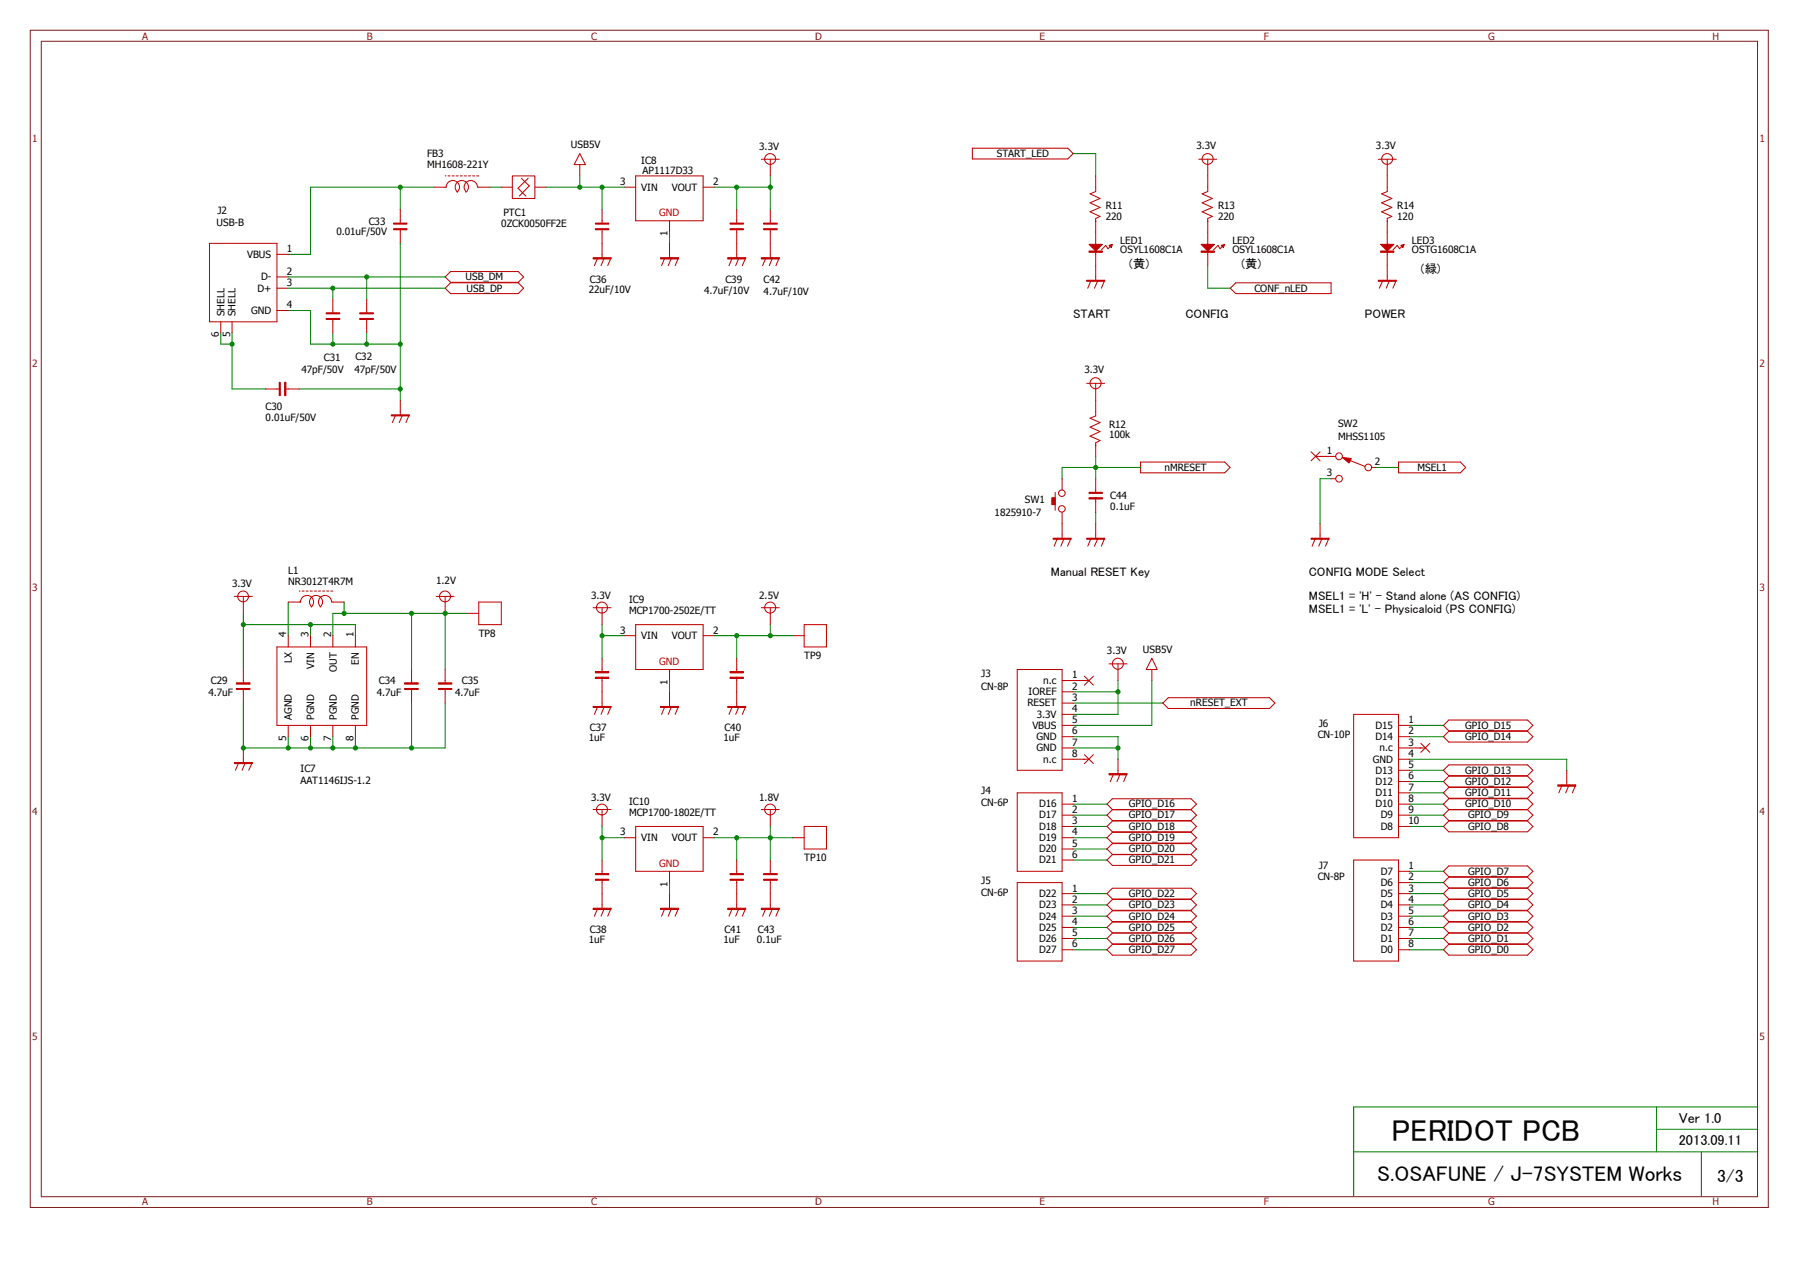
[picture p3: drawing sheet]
<svg xmlns="http://www.w3.org/2000/svg" width="297mm" height="210mm" viewBox="0 0 297 210" stroke-linecap="round" stroke-linejoin="round" font-family="sans-serif">
<path d="M5 5h286.9v194.3h-286.9zM6.8 6.8h283.4v190.8h-283.4z" fill="none" stroke="#802020" stroke-width=".17"/>
<g fill="none" stroke="#008000" stroke-width=".17">
<path d="M66.1 30.9v3.7M71.6 30.9h-20.3v11.1h-3.7M80.9 30.9h1.9M90.2 30.9h12.9M95.7 29v1.9M99.4 30.9v3.7M110.5 38.3v1.9M117.9 30.9h9.3M121.6 30.9v3.7M127.2 29v5.6M177.2 25.4h3.7v3.6M36.4 54.9v1.9h1.9"/>
<path d="M38.3 54.9v9.3h5.6M47.6 51.3h3.7v5.5h14.8M47.6 47.6h25.9M47.6 45.7h25.9M54.9 47.6v1.8M54.9 54.9v1.9M60.5 45.7v3.7M60.5 54.9v1.9M66.1 40.2v25.9M199.4 43.9v3.7h3.7M49.4 64.2h16.7M180.9 75.4v3.6"/>
<path d="M188.3 77.2h-13v1.8M219.8 79h-1.9v7.4M227.2 77.2h3.7M47.6 99.4v5.5M56.8 99.4v1.9M180.9 84.6v1.8M40.2 116.1v7.4h33.3v-7.4M40.2 103.1h18.5v1.8M40.2 101.3v9.2M51.3 103.1v1.8M67.9 101.3v9.2M67.9 116.1v7.4"/>
<path d="M73.5 101.3v9.2M77.2 101.3h-22.3v3.6M99.4 103.1v5.6M99.4 104.9h3.7M110.5 112.4v1.8M117.9 104.9h13M121.6 104.9v3.8M127.2 103.1v1.8M177.2 114.2h7.4M177.2 116.1h14.8M184.6 112.4v5.5h-7.4M190.2 112.4v7.4h-13"/>
<path d="M232.7 119.8h5.6M47.6 121.6v1.9M51.3 121.6v1.9M54.9 121.6v1.9M58.7 121.6v1.9M99.4 136.4v5.6M99.4 138.3h3.7M117.9 138.3h13M121.6 138.3v3.7M127.2 136.4v5.6M177.2 121.6h7.4v3.7M177.2 123.5h7.4"/>
<path d="M177.2 132.8h5.6M177.2 134.6h5.6M177.2 136.4h5.6M177.2 138.3h5.6M232.7 121.6h5.6M232.7 132.8h5.6M232.7 134.6h5.6M232.7 136.4h5.6M232.7 127.2h5.6M232.7 129h5.6M232.7 130.9h5.6M232.7 125.3h26v1.9"/>
<path d="M110.5 145.7v1.8M177.2 140.2h5.6M177.2 142h5.6M177.2 147.5h5.6M177.2 149.4h5.6M177.2 151.3h5.6M177.2 153.1h5.6M177.2 154.9h5.6M177.2 156.8h5.6M232.7 147.5h5.6M232.7 149.4h5.6M232.7 151.3h5.6"/>
<path d="M232.7 153.1h5.6M232.7 154.9h5.6M232.7 156.8h5.6M232.7 143.8h5.6M232.7 145.7h5.6M223.5 190.2h66.6M273.5 182.8v7.4M273.5 186.4h16.6M280.9 190.2v7.3M290.1 182.8h-66.6v14.7"/>
</g>
<g fill="none" stroke="#c00000" stroke-width=".17">
<path d="M66.1 34.6v2.2M66.1 37.8v2.4M71.6 30.9h2.1M73.7 30.9a1.09 1.09 0 0 1 1.5-1 1.09 1.09 0 0 1 .3 1.8M75.5 31.7a1.08 1.08 0 0 1 0-1.6 1.08 1.08 0 0 1 1.5 .1 1.08 1.08 0 0 1-.1 1.5M78.8 30.9a1.09 1.09 0 0 0-1.5-1 1.09 1.09 0 0 0-.3 1.8M78.9 30.9h2M82.8 30.9h1.8M84.6 29h3.7v3.8h-3.7zM86.1 29.4l1.3 1.3-1.7 1.7M87.2 29.4l-1.7 1.7 1.3 1.3M88.3 30.9h1.9"/>
<path d="M95.7 25.4l.9 1.8h-1.8zM95.7 27.2v1.8M99.4 34.6v2.2M99.4 37.8v4.7M103.1 30.9h1.8M104.9 29h11.2v7.4h-11.2zM110.5 36.4v1.9M116.1 30.9h1.8M121.6 34.6v2.2M121.6 37.8v4.7M125.7 26.3h3M127.2 26.3v2.7"/>
<path d="M127.2 34.6v2.2M127.2 37.8v4.7M160.5 24.5h15.8l.9 .9-.9 .8h-15.8zM180.9 29v2.6l-.9 .4 1.6 .8-1.6 .7 1.6 .7-1.6 .8 1.6 .7-.7 .4v4.2M197.9 26.3h3M199.4 26.3v5.3l-.9 .4 1.7 .8-1.7 .7 1.7 .7-1.7 .8 1.7 .7-.8 .4v4.2M227.5 26.3h3M229 26.3v5.3l-.9 .4 1.7 .8-1.7 .7 1.7 .7-1.7 .8 1.7 .7-.8 .4v4.2M34.6 40.2h11.1v12.9h-11.1zM36.4 53.1v1.8M38.3 53.1v1.8M45.7 42h1.9"/>
<path d="M45.7 45.7h1.9M45.7 51.3h1.9M45.7 47.6h1.9M54.9 49.4v2.2M54.9 52.6v2.3M60.5 49.4v2.2M60.5 52.6v2.3M73.5 47.6l.9-.9h11.2l.8 .9-.8 .9h-11.2zM74.4 44.8h11.2l.8 .9-.8 .9h-11.2l-.9-.9zM98.7 42.5l-.6 1.4M99.8 42.5l-.6 1.4M100.9 42.5l-.6 1.4"/>
<path d="M109.8 42.5l-.6 1.4M110.5 40.2v2.3M110.9 42.5l-.6 1.4M112 42.5l-.5 1.4M120.9 42.5l-.5 1.4M122 42.5l-.5 1.4M123.1 42.5l-.5 1.4M126.4 42.5l-.5 1.4M127.6 42.5l-.6 1.4M128.7 42.5l-.6 1.4M180.1 46.3l-.5 1.3M180.9 41.7v4.6"/>
<path d="M181.3 46.3l-.6 1.3M182.4 46.3l-.6 1.3M183.5 40.5l-.6 .6-.4-.6-.7 .8M199.4 41.7v2.2M202 40.5l-.6 .6-.3-.6-.8 .8M203.1 47.6l.9-.9h15.8v1.8h-15.8zM228.3 46.3l-.6 1.3M229 41.7v4.6M229.4 46.3l-.5 1.3M230.5 46.3l-.5 1.3M231.6 40.5l-.5 .6-.4-.6-.7 .8M43.9 64.2h2.4"/>
<path d="M47.2 64.2h2.2M65.3 68.5l-.5 1.3M66.1 66.1v2.4M66.5 68.5l-.6 1.3M67.6 68.5l-.6 1.3M175.3 79v1.9M179.4 63.3h3M180.9 63.3v5.4l-.9 .3 1.6 .8-1.6 .7 1.6 .7-1.6 .8 1.6 .7-.7 .4v2.3M180.9 79v2.3M188.3 76.3h13.9l.9 .9-.9 .9h-13.9zM216.5 74.6l1.4 1.5M217.2 75.4h3.3"/>
<path d="M217.9 74.6l-1.4 1.5M219.8 79h.7M221.6 75.5l3.7 1.5M226.4 77.2h.8M230.9 76.3h10.2l.9 .9-.9 .9h-10.2zM38.7 98.5h3M40.2 98.5v2.8M47.6 99.4h2M49.6 99.4a1.08 1.08 0 0 1 1.5-1 1.08 1.08 0 0 1 .3 1.8M54.7 99.4a1.08 1.08 0 0 0-1.5-1 1.08 1.08 0 0 0-.3 1.7M54.8 99.4h2M72 98.5h3"/>
<path d="M73.5 98.5v2.8M79 99.4h3.8v3.7h-3.8zM174.2 81.3v2.9M174.6 88.9l-.6 1.3M175.3 84.6v4.3M175.7 88.9l-.6 1.3M176.8 88.9l-.6 1.3M180.1 88.9l-.5 1.3M180.9 82.2v2.4M180.9 86.4v2.5M181.3 88.9l-.6 1.3M182.4 88.9l-.6 1.3"/>
<path d="M217.2 88.9l-.6 1.3M217.9 86.4v2.5M218.3 88.9l-.6 1.3M219.4 88.9l-.6 1.3M40.2 110.5v2.2M40.2 113.7v2.4M45.7 106.8h14.8v13h-14.8zM47.6 104.9v1.9M47.6 119.8v1.8M51.3 104.9v1.9M51.3 119.8v1.8M51.5 100.2a1.08 1.08 0 0 1-.1-1.6 1.08 1.08 0 0 1 1.6 .1 1.08 1.08 0 0 1-.1 1.5"/>
<path d="M54.9 104.9v1.9M54.9 119.8v1.8M58.7 104.9v1.9M58.7 119.8v1.8M67.9 110.5v2.2M67.9 113.7v2.4M73.5 110.5v2.2M73.5 113.7v2.4M77.2 101.3h1.8M97.9 100.3h3M98.7 116.6l-.6 1.3M99.4 100.3v2.8"/>
<path d="M99.4 108.7v2.2M99.4 111.8v4.8M99.8 116.6l-.6 1.3M100.9 116.6l-.6 1.3M103.1 104.9h1.8M104.9 103.1h11.2v7.4h-11.2zM109.8 116.6l-.6 1.3M110.5 110.5v1.9M110.5 114.2v2.4M110.9 116.6l-.6 1.3M112 116.6l-.5 1.3M116.1 104.9h1.8"/>
<path d="M120.9 116.6l-.5 1.3M121.6 108.7v2.2M121.6 111.8v4.8M122 116.6l-.5 1.3M123.1 116.6l-.5 1.3M125.7 100.3h3M127.2 100.3v2.8M130.9 104.9h1.9M132.8 103.1h3.6v3.7h-3.6zM167.9 110.5h7.4v16.7h-7.4zM175.3 112.4h4.5M175.3 114.2h1.9"/>
<path d="M175.3 117.9h1.9M175.3 119.8h1.9M175.3 116.1h1.9M179 111.6l1.5 1.5M180.5 111.6l-1.5 1.5M183.1 109.6h3M184.6 109.6v2.8M190.2 108.7l.9 1.8h-1.9zM190.2 110.5v1.9M192.9 115.2h16.7l.9 .9-.9 .9h-16.7l-.9-.9zM223.5 117.9h7.4v20.4h-7.4zM230.9 119.8h1.8"/>
<path d="M238.3 119.8l.9-.9h13l.9 .9-.9 .8h-13zM39.4 125.9l-.5 1.3M40.2 123.5v2.4M40.5 125.9l-.5 1.3M41.7 125.9l-.6 1.3M97.9 133.6h3M99.4 133.6v2.8M103.1 138.3h1.8M104.9 136.4h11.2v7.4h-11.2zM116.1 138.3h1.8M125.7 133.6h3M127.2 133.6v2.8"/>
<path d="M130.9 138.3h1.9M132.8 136.4h3.6v3.8h-3.6zM167.9 130.9h7.4v12.9h-7.4zM175.3 125.3h4.5M175.3 121.6h1.9M175.3 123.5h1.9M175.3 132.8h1.9M175.3 134.6h1.9M175.3 136.4h1.9M175.3 138.3h1.9M179 124.6l1.5 1.5M180.5 124.6l-1.5 1.5"/>
<path d="M182.8 132.8l.8-.9h13l.9 .9-.9 .8h-13zM182.8 134.6l.8-.9h13l.9 .9-.9 .9h-13zM182.8 136.4l.8-.8h13l.9 .8-.9 .9h-13zM182.8 138.3l.8-.9h13l.9 .9-.9 .9h-13zM183.9 127.7l-.6 1.3M184.6 125.3v2.4M185 127.7l-.6 1.3M186.1 127.7l-.6 1.3M230.9 125.3h1.8M230.9 121.6h1.8M230.9 123.5h4.4M230.9 127.2h1.8"/>
<path d="M230.9 132.8h1.8M230.9 134.6h1.8M230.9 136.4h1.8M230.9 130.9h1.8M230.9 129h1.8M234.6 122.7l1.5 1.5M236.1 122.7l-1.5 1.5M238.3 132.8l.9-.9h13l.9 .9-.9 .8h-13zM238.3 134.6l.9-.9h13l.9 .9-.9 .9h-13zM238.3 136.4l.9-.8h13l.9 .8-.9 .9h-13zM238.3 129l.9-.9h13l.9 .9-.9 .9h-13zM238.3 130.9l.9-.9h13l.9 .9-.9 .9h-13z"/>
<path d="M238.3 127.2l.9-.9h13l.9 .9-.9 .9h-13zM238.3 121.6l.9-.9h13l.9 .9-.9 .9h-13zM257.9 129.6l-.6 1.3M258.7 127.2v2.4M259 129.6l-.5 1.3M260.1 129.6l-.5 1.3M98.7 149.9l-.6 1.4M99.4 142v2.2M99.4 145.2v4.7M99.8 149.9l-.6 1.4M100.9 149.9l-.6 1.4M109.8 149.9l-.6 1.4"/>
<path d="M110.5 143.8v1.9M110.5 147.5v2.4M110.9 149.9l-.6 1.4M112 149.9l-.5 1.4M120.9 149.9l-.5 1.4M121.6 142v2.2M121.6 145.2v4.7M122 149.9l-.5 1.4M123.1 149.9l-.5 1.4M126.4 149.9l-.5 1.4M127.2 142v2.2M127.2 145.2v4.7"/>
<path d="M127.6 149.9l-.6 1.4M128.7 149.9l-.6 1.4M167.9 145.7h7.4v13h-7.4zM175.3 140.2h1.9M175.3 142h1.9M175.3 147.5h1.9M175.3 149.4h1.9M175.3 151.3h1.9M175.3 153.1h1.9M175.3 154.9h1.9M175.3 156.8h1.9M182.8 147.5l.8-.9h13l.9 .9-.9 .9h-13z"/>
<path d="M182.8 153.1l.8-.9h13l.9 .9-.9 .9h-13zM182.8 140.2l.8-.9h13l.9 .9-.9 .9h-13zM182.8 154.9l.8-.8h13l.9 .8-.9 .9h-13zM182.8 142l.8-.9h13l.9 .9-.9 .9h-13zM182.8 149.4l.8-.9h13l.9 .9-.9 .9h-13zM182.8 151.3l.8-.9h13l.9 .9-.9 .8h-13zM182.8 156.8l.8-.9h13l.9 .9-.9 .9h-13zM223.5 142h7.4v16.7h-7.4zM230.9 143.8h1.8M230.9 147.5h1.8M230.9 149.4h1.8M230.9 151.3h1.8"/>
<path d="M230.9 153.1h1.8M230.9 154.9h1.8M230.9 156.8h1.8M230.9 145.7h1.8M238.3 147.5l.9-.9h13l.9 .9-.9 .9h-13zM238.3 149.4l.9-.9h13l.9 .9-.9 .9h-13zM238.3 151.3l.9-.9h13l.9 .9-.9 .8h-13zM238.3 153.1l.9-.9h13l.9 .9-.9 .9h-13zM238.3 154.9l.9-.8h13l.9 .8-.9 .9h-13zM238.3 156.8l.9-.9h13l.9 .9-.9 .9h-13zM238.3 143.8l.9-.8h13l.9 .8-.9 .9h-13zM238.3 145.7l.9-.9h13l.9 .9-.9 .9h-13z"/>
<circle cx="127.2" cy="26.3" r=".9"/>
<circle cx="199.4" cy="26.3" r=".9"/>
<circle cx="229" cy="26.3" r=".9"/>
<circle cx="180.9" cy="63.3" r=".91"/>
<circle cx="221.1" cy="75.3" r=".56"/>
<circle cx="221.1" cy="79" r=".55"/>
<circle cx="225.9" cy="77.2" r=".55"/>
<circle cx="40.1" cy="98.5" r=".89"/>
<circle cx="73.5" cy="98.5" r=".9"/>
<circle cx="175.3" cy="81.4" r=".54"/>
<circle cx="175.3" cy="84" r=".54"/>
<circle cx="99.4" cy="100.3" r=".91"/>
<circle cx="127.1" cy="100.3" r=".91"/>
<circle cx="184.6" cy="109.6" r=".91"/>
<circle cx="99.4" cy="133.7" r=".9"/>
<circle cx="127.2" cy="133.7" r=".9"/>
</g>
<g fill="#c00000" stroke="#c00000" stroke-width=".17">
<path d="M64.6 68.5h3v.2h-3z"/>
<path d="M120.1 42.5h3v.3h-3z"/>
<path d="M125.7 42.5h3v.3h-3z"/>
<path d="M109.1 42.5h2.9v.3h-2.9z"/>
<path d="M97.9 42.5h3v.3h-3z"/>
<path d="M98.3 36.8h2.2v.2h-2.2z"/>
<path d="M98.3 37.8h2.2v.1h-2.2z"/>
<path d="M179.4 46.3h3v.1h-3z"/>
<path d="M173.9 88.9h2.9v.1h-2.9z"/>
<path d="M179.4 88.9h3v.1h-3z"/>
<path d="M179.8 81.3h2.2v.1h-2.2z"/>
<path d="M179.8 82.2h2.2v.2h-2.2z"/>
<path d="M216.5 88.9h2.9v.1h-2.9z"/>
<path d="M183.1 127.7h3v.2h-3z"/>
<path d="M257.2 129.6h2.9v.2h-2.9z"/>
<path d="M109.1 116.6h2.9v.2h-2.9z"/>
<path d="M97.9 116.6h3v.2h-3z"/>
<path d="M98.3 110.9h2.2v.2h-2.2z"/>
<path d="M98.3 111.8h2.2v.2h-2.2z"/>
<path d="M120.1 116.6h3v.2h-3z"/>
<path d="M120.5 110.9h2.2v.2h-2.2z"/>
<path d="M120.5 111.8h2.2v.2h-2.2z"/>
<path d="M109.1 149.9h2.9v.3h-2.9z"/>
<path d="M97.9 149.9h3v.3h-3z"/>
<path d="M98.3 144.2h2.2v.2h-2.2z"/>
<path d="M98.3 145.2h2.2v.1h-2.2z"/>
<path d="M120.1 149.9h3v.3h-3z"/>
<path d="M120.5 144.2h2.2v.2h-2.2z"/>
<path d="M120.5 145.2h2.2v.1h-2.2z"/>
<path d="M125.7 149.9h3v.3h-3z"/>
<path d="M126.1 144.2h2.2v.2h-2.2z"/>
<path d="M126.1 145.2h2.2v.1h-2.2z"/>
<path d="M39 112.7h2.3v.2h-2.3z"/>
<path d="M39 113.7h2.3v.1h-2.3z"/>
<path d="M66.8 112.7h2.2v.2h-2.2z"/>
<path d="M66.8 113.7h2.2v.1h-2.2z"/>
<path d="M72.4 112.7h2.2v.2h-2.2z"/>
<path d="M72.4 113.7h2.2v.1h-2.2z"/>
<path d="M38.7 125.9h3v.2h-3z"/>
<path d="M47 63.1h.2v2.2h-.2z"/>
<path d="M46.1 63.1h.2v2.2h-.2z"/>
<path d="M65 36.8h2.2v.2h-2.2z"/>
<path d="M65 37.8h2.2v.1h-2.2z"/>
<path d="M59.4 51.6h2.2v.2h-2.2z"/>
<path d="M59.4 52.6h2.2v.1h-2.2z"/>
<path d="M53.8 51.6h2.3v.2h-2.3z"/>
<path d="M53.8 52.6h2.3v.1h-2.3z"/>
<path d="M120.5 36.8h2.2v.2h-2.2z"/>
<path d="M120.5 37.8h2.2v.1h-2.2z"/>
<path d="M126.1 36.8h2.2v.2h-2.2z"/>
<path d="M126.1 37.8h2.2v.1h-2.2z"/>
<path d="M173.7 82.2h.5v1.1h-.5z"/>
<path d="M221.6 75.5l1.5 .2-.4 .8z"/>
<path d="M227.5 46.3h3v.1h-3z"/>
<path d="M179.8 40.3h2.2l-1.1 1.1z"/>
<path d="M179.8 41.4h2.2v.3h-2.2z"/>
<path d="M183.1 40.5l.5-.2-.1 .6z"/>
<path d="M198.3 40.3h2.2l-1.1 1.1z"/>
<path d="M198.3 41.4h2.2v.3h-2.2z"/>
<path d="M201.6 40.5l.6-.2-.2 .6z"/>
<path d="M227.9 40.3h2.2l-1.1 1.1z"/>
<path d="M227.9 41.4h2.2v.3h-2.2z"/>
<path d="M231.3 40.5l.5-.2-.2 .6z"/>
</g>
<path d="M79 29h-5.5M54.9 97.6h-5.5" fill="none" stroke="#c00000" stroke-width=".17" stroke-dasharray=".3 .3"/>
<g fill="#008000" stroke="#008000" stroke-width=".17">
<circle cx="66.1" cy="30.9" r=".34"/>
<circle cx="54.9" cy="47.6" r=".34"/>
<circle cx="60.5" cy="45.7" r=".34"/>
<circle cx="54.9" cy="56.8" r=".34"/>
<circle cx="60.5" cy="56.8" r=".34"/>
<circle cx="66.1" cy="56.8" r=".34"/>
<circle cx="38.3" cy="56.8" r=".34"/>
<circle cx="66.1" cy="64.2" r=".34"/>
<circle cx="121.6" cy="30.9" r=".34"/>
<circle cx="127.2" cy="30.9" r=".34"/>
<circle cx="99.4" cy="30.9" r=".34"/>
<circle cx="95.7" cy="30.9" r=".34"/>
<circle cx="180.9" cy="77.2" r=".34"/>
<circle cx="184.6" cy="123.5" r=".34"/>
<circle cx="184.6" cy="114.2" r=".34"/>
<circle cx="99.4" cy="104.9" r=".34"/>
<circle cx="121.6" cy="104.9" r=".34"/>
<circle cx="127.2" cy="104.9" r=".34"/>
<circle cx="99.4" cy="138.3" r=".34"/>
<circle cx="121.6" cy="138.3" r=".34"/>
<circle cx="127.2" cy="138.3" r=".34"/>
<circle cx="51.3" cy="123.5" r=".34"/>
<circle cx="54.9" cy="123.5" r=".34"/>
<circle cx="47.6" cy="123.5" r=".34"/>
<circle cx="40.2" cy="123.5" r=".34"/>
<circle cx="51.3" cy="103.1" r=".34"/>
<circle cx="40.2" cy="103.1" r=".34"/>
<circle cx="56.8" cy="101.3" r=".34"/>
<circle cx="58.7" cy="123.5" r=".34"/>
<circle cx="67.9" cy="123.5" r=".34"/>
<circle cx="67.9" cy="101.3" r=".34"/>
<circle cx="73.5" cy="101.3" r=".34"/>
</g>
<text font-size="5" x="229.8" y="188.3">PERIDOT PCB</text>
<text font-size="3.5" x="227.4" y="195">S.OSAFUNE / J-7SYSTEM Works</text>
<text font-size="2.9" x="283.5" y="195.1">3/3</text>
<g font-size="2.4">
<text x="277.2" y="185.4">Ver 1.0</text>
<text x="277.2" y="189.1">2013.09.11</text>
</g>
<g font-size="2">
<text x="186.4" y="44.3">(黄)</text>
<text x="204.9" y="44.3">(黄)</text>
<text x="234.6" y="45">(緑)</text>
<text x="177.2" y="52.5">START</text>
<text x="195.7" y="52.5">CONFIG</text>
<text x="225.3" y="52.5">POWER</text>
<text x="173.5" y="95">Manual RESET Key</text>
<text x="216.1" y="95">CONFIG MODE Select</text>
<text x="216.1" y="99.1">MSEL1 = 'H' - Stand alone (AS CONFIG)</text>
<text x="216.1" y="101.1">MSEL1 = 'L' - Physicaloid (PS CONFIG)</text>
</g>
<g font-size="1.7" fill="#802020">
<text x="23.5" y="6.6">A</text>
<text x="60.5" y="6.6">B</text>
<text x="97.6" y="6.6">C</text>
<text x="134.6" y="6.6">D</text>
<text x="171.6" y="6.6">E</text>
<text x="208.7" y="6.6">F</text>
<text x="245.7" y="6.6">G</text>
<text x="282.7" y="6.6">H</text>
<text x="5.3" y="23.5">1</text>
<text x="290.5" y="23.5">1</text>
<text x="5.3" y="60.5">2</text>
<text x="290.5" y="60.5">2</text>
<text x="5.3" y="97.6">3</text>
<text x="290.5" y="97.6">3</text>
<text x="5.3" y="134.6">4</text>
<text x="290.5" y="134.6">4</text>
<text x="5.3" y="171.6">5</text>
<text x="290.5" y="171.6">5</text>
<text x="23.5" y="199">A</text>
<text x="60.5" y="199">B</text>
<text x="97.6" y="199">C</text>
<text x="134.6" y="199">D</text>
<text x="171.6" y="199">E</text>
<text x="208.7" y="199">F</text>
<text x="245.7" y="199">G</text>
<text x="282.7" y="199">H</text>
</g>
<g font-size="1.7">
<text x="70.5" y="27.8">MH1608-221Y</text>
<text x="70.5" y="25.9">FB3</text>
<text x="94.2" y="24.4">USB5V</text>
<text x="105.9" y="27">IC8</text>
<text x="106.1" y="28.7">AP1117D33</text>
<text x="125.3" y="24.8">3.3V</text>
<text x="164.5" y="25.9">START_LED</text>
<text x="197.5" y="24.6">3.3V</text>
<text x="227.2" y="24.6">3.3V</text>
<text x="35.9" y="35.3">J2</text>
<text x="83.1" y="35.7">PTC1</text>
<text x="102.4" y="30.5">3</text>
<text x="105.9" y="31.5">VIN</text>
<text x="110.9" y="31.5">VOUT</text>
<text x="117.7" y="30.5">2</text>
<text x="182.5" y="34.6">R11</text>
<text x="201.1" y="34.6">R13</text>
<text x="230.7" y="34.6">R14</text>
<text x="35.7" y="37.4">USB-B</text>
<text x="47.4" y="41.7">1</text>
<text x="55.5" y="38.9">0.01uF/50V</text>
<text x="60.9" y="37.2">C33</text>
<text x="82.8" y="37.5">0ZCK0050FF2E</text>
<text x="110.2" y="39" transform="rotate(-90 110.2 39)">1</text>
<text x="182.5" y="36.3">220</text>
<text x="185" y="41.8">OSYL1608C1A</text>
<text x="185" y="40.3">LED1</text>
<text x="201.1" y="36.3">220</text>
<text x="203.5" y="41.8">OSYL1608C1A</text>
<text x="203.5" y="40.3">LED2</text>
<text x="230.7" y="36.3">120</text>
<text x="233.1" y="41.8">OSTG1608C1A</text>
<text x="233.1" y="40.3">LED3</text>
<text x="40.8" y="42.5">VBUS</text>
<text x="43.1" y="46.3">D-</text>
<text x="47.4" y="45.3">2</text>
<text x="47.4" y="47.2">3</text>
<text x="76.8" y="46.3">USB_DM</text>
<text x="97.4" y="46.7">C36</text>
<text x="119.8" y="46.7">C39</text>
<text x="126.1" y="46.7">C42</text>
<text x="37" y="52.2" transform="rotate(-90 37 52.2)">SHELL</text>
<text x="38.9" y="52.2" transform="rotate(-90 38.9 52.2)">SHELL</text>
<text x="41.5" y="51.8">GND</text>
<text x="42.5" y="48.1">D+</text>
<text x="47.4" y="50.9">4</text>
<text x="77" y="48.1">USB_DP</text>
<text x="97.2" y="48.3">22uF/10V</text>
<text x="116.2" y="48.5">4.7uF/10V</text>
<text x="126.1" y="48.7">4.7uF/10V</text>
<text x="207.1" y="48.1">CONF_nLED</text>
<text x="36.1" y="55.7" transform="rotate(-90 36.1 55.7)">6</text>
<text x="38" y="55.7" transform="rotate(-90 38 55.7)">5</text>
<text x="53.5" y="59.6">C31</text>
<text x="58.7" y="59.4">C32</text>
<text x="49.8" y="61.6">47pF/50V</text>
<text x="58.5" y="61.6">47pF/50V</text>
<text x="179" y="61.6">3.3V</text>
<text x="43.9" y="69.4">0.01uF/50V</text>
<text x="43.9" y="67.7">C30</text>
<text x="183.1" y="70.7">R12</text>
<text x="220.9" y="70.5">SW2</text>
<text x="183.1" y="72.4">100k</text>
<text x="192.2" y="77.7">nMRESET</text>
<text x="219.1" y="75">1</text>
<text x="220.9" y="72.6">MHSS1105</text>
<text x="227" y="76.8">2</text>
<text x="234" y="77.7">MSEL1</text>
<text x="169.2" y="83.1">SW1</text>
<text x="183.3" y="82.4">C44</text>
<text x="219.1" y="78.7">3</text>
<text x="164.2" y="85.1">1825910-7</text>
<text x="183.3" y="84.2">0.1uF</text>
<text x="47.6" y="94.8">L1</text>
<text x="38.3" y="97">3.3V</text>
<text x="47.6" y="96.6">NR3012T4R7M</text>
<text x="72" y="96.4">1.2V</text>
<text x="97.6" y="98.8">3.3V</text>
<text x="103.8" y="101.4">MCP1700-2502E/TT</text>
<text x="103.8" y="99.6">IC9</text>
<text x="125.3" y="98.8">2.5V</text>
<text x="47.2" y="105.2" transform="rotate(-90 47.2 105.2)">4</text>
<text x="50.9" y="105.2" transform="rotate(-90 50.9 105.2)">3</text>
<text x="54.7" y="105.2" transform="rotate(-90 54.7 105.2)">2</text>
<text x="58.3" y="105.2" transform="rotate(-90 58.3 105.2)">1</text>
<text x="79" y="105.2">TP8</text>
<text x="102.4" y="104.6">3</text>
<text x="105.9" y="105.5">VIN</text>
<text x="110.9" y="105.5">VOUT</text>
<text x="117.7" y="104.6">2</text>
<text x="182.8" y="107.9">3.3V</text>
<text x="188.7" y="107.7">USB5V</text>
<text x="34.8" y="112.9">C29</text>
<text x="48.2" y="109.5" transform="rotate(-90 48.2 109.5)">LX</text>
<text x="51.9" y="110.4" transform="rotate(-90 51.9 110.4)">VIN</text>
<text x="55.6" y="111" transform="rotate(-90 55.6 111)">OUT</text>
<text x="59.3" y="109.8" transform="rotate(-90 59.3 109.8)">EN</text>
<text x="62.6" y="112.9">C34</text>
<text x="76.2" y="112.9">C35</text>
<text x="110.2" y="113.1" transform="rotate(-90 110.2 113.1)">1</text>
<text x="132.8" y="108.8">TP9</text>
<text x="162" y="113.8">CN-8P</text>
<text x="162" y="111.8">J3</text>
<text x="172.2" y="112.9">n.c</text>
<text x="177" y="112">1</text>
<text x="177" y="113.8">2</text>
<text x="34.4" y="115">4.7uF</text>
<text x="48.2" y="118.9" transform="rotate(-90 48.2 118.9)">AGND</text>
<text x="51.9" y="118.9" transform="rotate(-90 51.9 118.9)">PGND</text>
<text x="55.6" y="118.9" transform="rotate(-90 55.6 118.9)">PGND</text>
<text x="59.3" y="118.9" transform="rotate(-90 59.3 118.9)">PGND</text>
<text x="62.2" y="115">4.7uF</text>
<text x="75.1" y="115">4.7uF</text>
<text x="169.6" y="116.6">RESET</text>
<text x="169.8" y="114.8">IOREF</text>
<text x="171.2" y="118.5">3.3V</text>
<text x="177" y="117.6">4</text>
<text x="177" y="119.4">5</text>
<text x="177" y="115.7">3</text>
<text x="196.5" y="116.6">nRESET_EXT</text>
<text x="217.7" y="120">J6</text>
<text x="232.5" y="119.4">1</text>
<text x="47.2" y="122.3" transform="rotate(-90 47.2 122.3)">5</text>
<text x="50.9" y="122.3" transform="rotate(-90 50.9 122.3)">6</text>
<text x="54.7" y="122.3" transform="rotate(-90 54.7 122.3)">7</text>
<text x="58.3" y="122.3" transform="rotate(-90 58.3 122.3)">8</text>
<text x="97.2" y="122.4">1uF</text>
<text x="97.4" y="120.7">C37</text>
<text x="119.4" y="122.4">1uF</text>
<text x="119.6" y="120.7">C40</text>
<text x="170.4" y="120.4">VBUS</text>
<text x="171.1" y="122.2">GND</text>
<text x="171.1" y="124">GND</text>
<text x="172.2" y="125.9">n.c</text>
<text x="177" y="121.2">6</text>
<text x="177" y="123.1">7</text>
<text x="177" y="125">8</text>
<text x="217.6" y="121.8">CN-10P</text>
<text x="226.7" y="125.9">GND</text>
<text x="227.1" y="120.4">D15</text>
<text x="227.1" y="122.2">D14</text>
<text x="227.8" y="124">n.c</text>
<text x="232.5" y="121.2">2</text>
<text x="232.5" y="123.1">3</text>
<text x="232.5" y="125">4</text>
<text x="241.9" y="120.4">GPIO_D15</text>
<text x="241.9" y="122.2">GPIO_D14</text>
<text x="49.6" y="129.4">AAT1146IJS-1.2</text>
<text x="49.6" y="127.4">IC7</text>
<text x="162" y="131.1">J4</text>
<text x="227.1" y="127.7">D13</text>
<text x="227.1" y="129.6">D12</text>
<text x="227.1" y="131.4">D11</text>
<text x="232.5" y="126.8">5</text>
<text x="232.5" y="128.7">6</text>
<text x="232.5" y="130.5">7</text>
<text x="241.9" y="127.7">GPIO_D13</text>
<text x="241.9" y="129.6">GPIO_D12</text>
<text x="241.9" y="131.4">GPIO_D11</text>
<text x="97.6" y="132.2">3.3V</text>
<text x="102.4" y="137.9">3</text>
<text x="103.8" y="134.8">MCP1700-1802E/TT</text>
<text x="103.8" y="132.9">IC10</text>
<text x="117.7" y="137.9">2</text>
<text x="125.3" y="132.2">1.8V</text>
<text x="162" y="133.1">CN-6P</text>
<text x="171.5" y="133.3">D16</text>
<text x="171.5" y="135.1">D17</text>
<text x="171.5" y="137">D18</text>
<text x="177" y="132.4">1</text>
<text x="177" y="134.2">2</text>
<text x="177" y="136.1">3</text>
<text x="177" y="137.9">4</text>
<text x="186.4" y="133.3">GPIO_D16</text>
<text x="186.4" y="135.1">GPIO_D17</text>
<text x="186.4" y="137">GPIO_D18</text>
<text x="227.1" y="133.3">D10</text>
<text x="228" y="135.1">D9</text>
<text x="228" y="137">D8</text>
<text x="232.5" y="132.4">8</text>
<text x="232.5" y="134.2">9</text>
<text x="232.5" y="136.1">10</text>
<text x="241.9" y="133.3">GPIO_D10</text>
<text x="242.4" y="135.1">GPIO_D9</text>
<text x="242.4" y="137">GPIO_D8</text>
<text x="105.9" y="138.9">VIN</text>
<text x="110.9" y="138.9">VOUT</text>
<text x="132.8" y="142.2">TP10</text>
<text x="171.5" y="138.9">D19</text>
<text x="171.5" y="140.7">D20</text>
<text x="171.5" y="142.5">D21</text>
<text x="177" y="139.8">5</text>
<text x="177" y="141.6">6</text>
<text x="186.4" y="138.9">GPIO_D19</text>
<text x="186.4" y="140.7">GPIO_D20</text>
<text x="186.4" y="142.5">GPIO_D21</text>
<text x="217.7" y="143.5">J7</text>
<text x="232.5" y="143.5">1</text>
<text x="110.2" y="146.4" transform="rotate(-90 110.2 146.4)">1</text>
<text x="162" y="147.9">CN-6P</text>
<text x="162" y="145.9">J5</text>
<text x="171.5" y="148.1">D22</text>
<text x="171.5" y="149.9">D23</text>
<text x="177" y="147.2">1</text>
<text x="177" y="149">2</text>
<text x="186.4" y="148.1">GPIO_D22</text>
<text x="186.4" y="149.9">GPIO_D23</text>
<text x="217.6" y="145.3">CN-8P</text>
<text x="228" y="144.4">D7</text>
<text x="228" y="146.3">D6</text>
<text x="228" y="148.1">D5</text>
<text x="228" y="149.9">D4</text>
<text x="232.5" y="145.3">2</text>
<text x="232.5" y="147.2">3</text>
<text x="232.5" y="149">4</text>
<text x="242.4" y="144.4">GPIO_D7</text>
<text x="242.4" y="146.3">GPIO_D6</text>
<text x="242.4" y="148.1">GPIO_D5</text>
<text x="242.4" y="149.9">GPIO_D4</text>
<text x="97.2" y="155.7">1uF</text>
<text x="97.4" y="154.1">C38</text>
<text x="119.4" y="155.7">1uF</text>
<text x="119.6" y="154.1">C41</text>
<text x="125" y="155.7">0.1uF</text>
<text x="125.1" y="154.1">C43</text>
<text x="171.5" y="151.8">D24</text>
<text x="171.5" y="153.7">D25</text>
<text x="171.5" y="155.5">D26</text>
<text x="177" y="150.9">3</text>
<text x="177" y="152.7">4</text>
<text x="177" y="154.6">5</text>
<text x="186.4" y="151.8">GPIO_D24</text>
<text x="186.4" y="153.7">GPIO_D25</text>
<text x="186.4" y="155.5">GPIO_D26</text>
<text x="228" y="151.8">D3</text>
<text x="228" y="153.7">D2</text>
<text x="228" y="155.5">D1</text>
<text x="232.5" y="150.9">5</text>
<text x="232.5" y="152.7">6</text>
<text x="232.5" y="154.6">7</text>
<text x="242.4" y="151.8">GPIO_D3</text>
<text x="242.4" y="153.7">GPIO_D2</text>
<text x="242.4" y="155.5">GPIO_D1</text>
<text x="171.5" y="157.4">D27</text>
<text x="177" y="156.4">6</text>
<text x="186.4" y="157.4">GPIO_D27</text>
<text x="228" y="157.4">D0</text>
<text x="232.5" y="156.4">8</text>
<text x="242.4" y="157.4">GPIO_D0</text>
</g>
<g font-size="1.7" fill="#c00000">
<text x="108.8" y="35.7">GND</text>
<text x="108.8" y="109.8">GND</text>
<text x="108.8" y="143.1">GND</text>
</g>
</svg>
